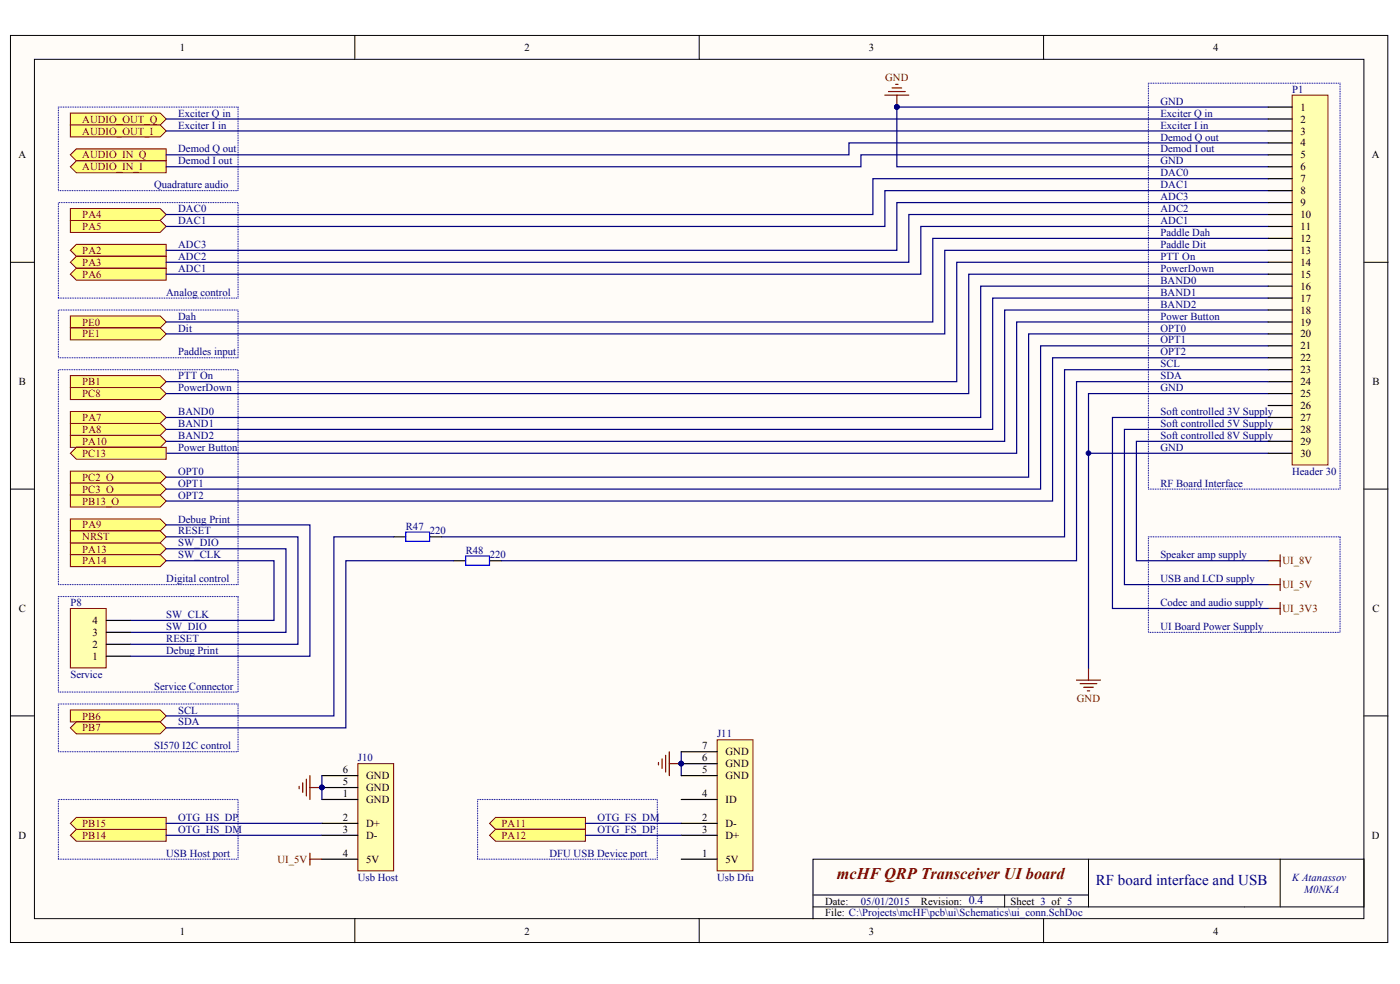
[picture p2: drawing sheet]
<svg xmlns="http://www.w3.org/2000/svg" width="288mm" height="202mm" viewBox="0 0 288 202" stroke-linecap="round" stroke-linejoin="round" font-family="sans-serif">
<g fill="#fffcf8" stroke="#000" stroke-width=".21">
<path d="M2.2 7.3h283.2v186.3h-283.2z"/>
<path d="M7.1 12.2h273.3v176.5h-273.3z"/>
</g>
<g fill="none" stroke="#000" stroke-width=".21">
<path d="M73 7.3v4.9M143.8 7.3v4.9M214.6 7.3v4.9M2.2 53.9h4.9M280.5 53.9h4.9M2.2 100.5h4.9M280.5 100.5h4.9M2.2 147.1h4.9M280.5 147.1h4.9M223.8 176.5v9.8M263.2 176.5v9.8M73 188.8v4.9"/>
<path d="M143.8 188.8v4.9M167.2 186.3h113.3v-9.8h-113.3v12.3M167.2 183.9h56.6M206.6 183.9v2.4M214.6 188.8v4.9"/>
</g>
<g fill="#ffff80" stroke="#800000" stroke-width=".21">
<path d="M100.7 169.1l1.2-1.2h18.5v2.5h-18.5z" fill-rule="evenodd"/>
<path d="M100.7 171.6l1.2-1.2h18.5v2.4h-18.5z" fill-rule="evenodd"/>
</g>
<path d="M140.1 154.4v4.9M120.4 169.1h19.7" fill="none" stroke="#000080" stroke-width=".25"/>
<path d="M147.5 152h7.3v26.9h-7.3z" fill="#ffffb0" stroke="#800000" stroke-width=".21"/>
<path d="M140.1 159.3h7.4M140.1 156.9h7.4M140.1 154.4h7.4M140.1 171.6h7.4M140.1 169.1h7.4M140.1 176.5h7.4M140.1 164.2h7.4" fill="none" stroke="#000" stroke-width=".25"/>
<circle cx="140.1" cy="156.9" r=".47" fill="#000080" stroke="#000080" stroke-width=".21"/>
<path d="M135.4 156.6v.5M136.1 155.9v2M136.9 155.2v3.4M137.6 154.4v4.9M137.6 156.9h2.5" fill="none" stroke="#800000" stroke-width=".25"/>
<path d="M98.2 176.5h37v-12.3h-37v12.3" fill="none" stroke="#0000b4" stroke-width=".25" stroke-dasharray="0 .3"/>
<g fill="#ffff80" stroke="#800000" stroke-width=".21">
<path d="M14.5 171.6l1.2-1.2h18.5v2.4h-18.5z" fill-rule="evenodd"/>
<path d="M14.5 169.1l1.2-1.2h18.5v2.5h-18.5z" fill-rule="evenodd"/>
</g>
<path d="M34.2 169.1h32M34.2 171.6h32" fill="none" stroke="#000080" stroke-width=".25"/>
<path d="M12 176.5h36.9v-12.3h-36.9v12.3" fill="none" stroke="#0000b4" stroke-width=".25" stroke-dasharray="0 .3"/>
<path d="M73.6 156.9h7.3v22h-7.3z" fill="#ffffb0" stroke="#800000" stroke-width=".21"/>
<path d="M66.2 159.3h7.4M66.2 169.1h7.4M66.2 171.6h7.4M66.2 164.2h7.4M66.2 176.5h7.4M66.2 161.8h7.4" fill="none" stroke="#000" stroke-width=".25"/>
<circle cx="66.2" cy="161.8" r=".47" fill="#000080" stroke="#000080" stroke-width=".21"/>
<path d="M66.2 159.3v4.9M120.4 171.6h19.7" fill="none" stroke="#000080" stroke-width=".25"/>
<path d="M63.7 159.3v4.9M61.5 161.5v.5M62.2 160.8v2M63 160.1v3.4M63.7 175.3v2.4M63.7 161.8h2.5M63.7 176.5h2.5" fill="none" stroke="#800000" stroke-width=".25"/>
<g fill="#ffff80" stroke="#800000" stroke-width=".21">
<path d="M14.5 31.8l1.2-1.2h18.5v2.4h-18.5z" fill-rule="evenodd"/>
<path d="M14.5 34.3l1.2-1.3h18.5v2.5h-18.5z" fill-rule="evenodd"/>
<path d="M14.5 23.2h18.4l1.3 1.2-1.3 1.3h-18.4z" fill-rule="evenodd"/>
<path d="M14.5 25.7h18.4l1.3 1.2-1.3 1.2h-18.4z" fill-rule="evenodd"/>
<path d="M14.5 64.9h18.4l1.3 1.2-1.3 1.3h-18.4z" fill-rule="evenodd"/>
<path d="M14.5 67.4h18.4l1.3 1.2-1.3 1.2h-18.4z" fill-rule="evenodd"/>
</g>
<path d="M48.9 22h-36.9v17.2h36.9v-17.2M48.9 73.5v-9.8h-36.9v9.8h36.9" fill="none" stroke="#0000b4" stroke-width=".25" stroke-dasharray="0 .3"/>
<g fill="#ffff80" stroke="#800000" stroke-width=".21">
<path d="M14.5 42.8h18.4l1.3 1.3-1.3 1.2h-18.4z" fill-rule="evenodd"/>
<path d="M14.5 51.4l1.2-1.2h18.5v2.5h-18.5z" fill-rule="evenodd"/>
<path d="M14.5 53.9l1.2-1.2h18.5v2.4h-18.5z" fill-rule="evenodd"/>
</g>
<path d="M12 61.2h36.9v-19.6h-36.9v19.6" fill="none" stroke="#0000b4" stroke-width=".25" stroke-dasharray="0 .3"/>
<g fill="#ffff80" stroke="#800000" stroke-width=".21">
<path d="M14.5 106.6h18.4l1.3 1.2-1.3 1.3h-18.4z" fill-rule="evenodd"/>
<path d="M14.5 77.2h18.4l1.3 1.2-1.3 1.2h-18.4z" fill-rule="evenodd"/>
<path d="M14.5 79.6h18.4l1.3 1.3-1.3 1.2h-18.4z" fill-rule="evenodd"/>
<path d="M14.5 111.5h18.4l1.3 1.2-1.3 1.3h-18.4z" fill-rule="evenodd"/>
<path d="M14.5 114h18.4l1.3 1.2-1.3 1.2h-18.4z" fill-rule="evenodd"/>
</g>
<path d="M48.9 120.1v-44.1h-36.9v44.1h36.9" fill="none" stroke="#0000b4" stroke-width=".25" stroke-dasharray="0 .3"/>
<path d="M14.5 45.3h18.4l1.3 1.2-1.3 1.2h-18.4z" fill-rule="evenodd" fill="#ffff80" stroke="#800000" stroke-width=".21"/>
<path d="M260.8 36.7h-81.3v7.4h-145.3M260.8 39.2h-78.9v7.3h-147.7M260.8 41.6h-76.4v9.8h-150.2M260.8 44.1h-73.9v9.8h-152.7" fill="none" stroke="#000080" stroke-width=".25"/>
<g fill="#ffff80" stroke="#800000" stroke-width=".21">
<path d="M14.5 56.3l1.2-1.2h18.5v2.5h-18.5z" fill-rule="evenodd"/>
<path d="M14.5 84.5h18.4l1.3 1.3-1.3 1.2h-18.4z" fill-rule="evenodd"/>
</g>
<path d="M260.8 46.5h-71.5v9.8h-155.1" fill="none" stroke="#000080" stroke-width=".25"/>
<g fill="#ffff80" stroke="#800000" stroke-width=".21">
<path d="M14.5 145.8h18.4l1.3 1.3-1.3 1.2h-18.4z" fill-rule="evenodd"/>
<path d="M14.5 149.5l1.2-1.2h17.2l1.3 1.2-1.3 1.3h-17.2z" fill-rule="evenodd"/>
</g>
<path d="M48.9 144.6h-36.9v9.8h36.9v-9.8" fill="none" stroke="#0000b4" stroke-width=".25" stroke-dasharray="0 .3"/>
<path d="M260.8 49h-69v17.1h-157.6M260.8 51.4h-66.5v17.2h-160.1" fill="none" stroke="#000080" stroke-width=".25"/>
<path d="M260.8 115.2h2.4M263.2 114v2.4M221.4 139.7h4.9M223.8 137.3v2.4M260.8 125h2.4M263.2 123.8v2.4M222.1 140.5h3.4M222.8 141.2h2M223.6 141.9h.5" fill="none" stroke="#800000" stroke-width=".25"/>
<path d="M14.5 87h18.4l1.3 1.2-1.3 1.2h-18.4z" fill-rule="evenodd" fill="#ffff80" stroke="#800000" stroke-width=".21"/>
<path d="M260.8 53.9h-64.1v24.5h-162.5M260.8 56.3h-61.6v24.6h-165M260.8 58.8h-59.1v27h-167.5M260.8 61.2h-56.7v27h-169.9" fill="none" stroke="#000080" stroke-width=".25"/>
<path d="M14.5 109.1h18.4l1.3 1.2-1.3 1.2h-18.4z" fill-rule="evenodd" fill="#ffff80" stroke="#800000" stroke-width=".21"/>
<path d="M48.9 122.5h-36.9v19.7h36.9v-19.7" fill="none" stroke="#0000b4" stroke-width=".25" stroke-dasharray="0 .3"/>
<path d="M34.2 107.8h29.5v27h-36.9M34.2 110.3h27.1v22.1h-34.5" fill="none" stroke="#000080" stroke-width=".25"/>
<g fill="#ffff80" stroke="#800000" stroke-width=".21">
<path d="M14.5 96.8h18.4l1.3 1.2-1.3 1.2h-18.4z" fill-rule="evenodd"/>
<path d="M14.5 99.2h18.4l1.3 1.3-1.3 1.2h-18.4z" fill-rule="evenodd"/>
</g>
<path d="M34.2 26.9h226.6M34.2 24.4h226.6M260.8 31.8h-83.8v2.5h-142.8M260.8 29.4h-86.2v2.4h-140.4M260.8 22h-76.4v12.3h76.4M260.8 68.6h-49.3v29.4h-177.3M260.8 71h-46.8v29.5h-179.8M223.8 93.1h37M260.8 90.7h-27.1v24.5h27.1M260.8 88.2h-29.6v31.9h29.6M260.8 80.9h-37v56.4M260.8 85.8h-32.1v39.2h32.1" fill="none" stroke="#000080" stroke-width=".25"/>
<path d="M181.9 19.5h5M182.7 18.8h3.4M183.4 18.1h2M184.2 17.3h.5M184.4 19.5v2.5M263.2 118.9v2.4M260.8 120.1h2.4" fill="none" stroke="#800000" stroke-width=".25"/>
<g fill="#000080" stroke="#000080" stroke-width=".21">
<circle cx="184.4" cy="22" r=".47"/>
<circle cx="223.8" cy="93.1" r=".47"/>
</g>
<path d="M275.5 17.1h-39.4v83.4h39.4v-83.4M275.5 110.3h-39.4v19.6h39.4v-19.6" fill="none" stroke="#0000b4" stroke-width=".25" stroke-dasharray="0 .3"/>
<path d="M14.5 89.4h18.4l1.3 1.3-1.3 1.2h-18.4z" fill-rule="evenodd" fill="#ffff80" stroke="#800000" stroke-width=".21"/>
<path d="M260.8 66.1h-51.8v27h-174.8M260.8 63.7h-54.2v27h-172.4M34.2 112.7h24.6v17.2h-32M34.2 115.2h22.1v12.3h-29.5" fill="none" stroke="#000080" stroke-width=".25"/>
<path d="M14.5 101.7h18.4l1.3 1.2-1.3 1.3h-18.4z" fill-rule="evenodd" fill="#ffff80" stroke="#800000" stroke-width=".21"/>
<path d="M260.8 73.5h-44.4v29.4h-182.2" fill="none" stroke="#000080" stroke-width=".25"/>
<path d="M14.5 125h7.3v12.2h-7.3z" fill="#ffffb0" stroke="#800000" stroke-width=".21"/>
<path d="M21.9 134.8h4.9M21.9 132.4h4.9M21.9 129.9h4.9M21.9 127.5h4.9" fill="none" stroke="#000" stroke-width=".25"/>
<path d="M265.7 19.5h7.4v76h-7.4z" fill="#ffffb0" stroke="#800000" stroke-width=".21"/>
<g fill="none" stroke="#000" stroke-width=".25">
<path d="M260.8 22h4.9M260.8 24.4h4.9M260.8 26.9h4.9M260.8 29.4h4.9M260.8 31.8h4.9M260.8 34.3h4.9M260.8 36.7h4.9M260.8 39.2h4.9M260.8 41.6h4.9M260.8 44.1h4.9M260.8 46.5h4.9M260.8 49h4.9"/>
<path d="M260.8 51.4h4.9M260.8 53.9h4.9M260.8 56.3h4.9M260.8 58.8h4.9M260.8 61.2h4.9M260.8 63.7h4.9M260.8 66.1h4.9M260.8 68.6h4.9M260.8 71h4.9M260.8 73.5h4.9M260.8 76h4.9M260.8 78.4h4.9"/>
<path d="M260.8 80.9h4.9M260.8 83.3h4.9M260.8 85.8h4.9M260.8 88.2h4.9M260.8 90.7h4.9M260.8 93.1h4.9"/>
</g>
<path d="M14.5 93.1l1.2-1.2h18.5v2.4h-18.5z" fill-rule="evenodd" fill="#ffff80" stroke="#800000" stroke-width=".21"/>
<path d="M81 110.3h2.4M88.4 110.3h2.4M93.3 115.2h2.4M100.7 115.2h2.4" fill="none" stroke="#000" stroke-width=".25"/>
<path d="M83.4 109.3h4.9v1.9h-4.9zM95.7 114.2h4.9v1.9h-4.9z" fill="none" stroke="#00f" stroke-width=".25"/>
<path d="M260.8 76h-41.9v34.3h-128.1M260.8 78.4h-39.4v36.8h-118.3M81 110.3h-12.3v36.8h-34.5M93.3 115.2h-22.2v34.3h-36.9" fill="none" stroke="#000080" stroke-width=".25"/>
<text font-size="3.3" fill="#800000" x="172.1" y="180.7">mcHF QRP Transceiver UI board</text>
<text font-size="3.1" fill="#000080" x="225.3" y="181.7">RF board interface and USB</text>
<g font-size="2.2">
<text x="37" y="10.5">1</text>
<text x="107.8" y="10.5">2</text>
<text x="178.6" y="10.5">3</text>
<text x="249.4" y="10.5">4</text>
<text x="267.4" y="22.8">1</text>
<text x="267.4" y="25.2">2</text>
<text x="267.4" y="27.6">3</text>
<text x="3.8" y="32.5">A</text>
<text x="267.4" y="30.1">4</text>
<text x="267.4" y="32.5">5</text>
<text x="267.4" y="35">6</text>
<text x="282.1" y="32.5">A</text>
<text x="267.4" y="37.5">7</text>
<text x="267.4" y="39.9">8</text>
<text x="267.4" y="42.4">9</text>
<text x="267.4" y="44.8">10</text>
<text x="267.4" y="47.3">11</text>
<text x="267.4" y="49.7">12</text>
<text x="267.4" y="52.2">13</text>
<text x="267.4" y="54.6">14</text>
<text x="267.4" y="57.1">15</text>
<text x="267.4" y="59.5">16</text>
<text x="267.4" y="62">17</text>
<text x="267.4" y="64.4">18</text>
<text x="267.4" y="66.9">19</text>
<text x="267.4" y="69.3">20</text>
<text x="267.4" y="71.8">21</text>
<text x="267.4" y="74.2">22</text>
<text x="267.4" y="76.7">23</text>
<text x="3.9" y="79.2">B</text>
<text x="267.4" y="79.2">24</text>
<text x="267.4" y="81.6">25</text>
<text x="282.2" y="79.2">B</text>
<text x="267.4" y="84.1">26</text>
<text x="267.4" y="86.5">27</text>
<text x="267.4" y="88.9">28</text>
<text x="267.4" y="91.4">29</text>
<text x="267.4" y="93.9">30</text>
<text x="3.9" y="125.7">C</text>
<text x="282.2" y="125.7">C</text>
<text x="19" y="130.6">3</text>
<text x="19" y="128.2">4</text>
<text x="19" y="135.6">1</text>
<text x="19" y="133.1">2</text>
<text x="144.4" y="154">7</text>
<text x="149.2" y="155.2">GND</text>
<text x="70.5" y="161.3">5</text>
<text x="70.5" y="158.9">6</text>
<text x="75.3" y="160.1">GND</text>
<text x="144.4" y="158.9">5</text>
<text x="144.4" y="156.4">6</text>
<text x="149.2" y="160.1">GND</text>
<text x="149.2" y="157.6">GND</text>
<text x="70.5" y="163.8">1</text>
<text x="75.3" y="165">GND</text>
<text x="75.3" y="162.5">GND</text>
<text x="144.4" y="163.8">4</text>
<text x="149.2" y="165">ID</text>
<text x="3.8" y="172.4">D</text>
<text x="70.5" y="168.6">2</text>
<text x="70.5" y="171.1">3</text>
<text x="75.3" y="169.9">D+</text>
<text x="75.3" y="172.4">D-</text>
<text x="144.4" y="171.1">3</text>
<text x="144.4" y="168.6">2</text>
<text x="149.2" y="172.4">D+</text>
<text x="149.2" y="169.9">D-</text>
<text x="282.1" y="172.4">D</text>
<text x="70.5" y="176">4</text>
<text x="75.3" y="177.3">5V</text>
<text x="144.4" y="176">1</text>
<text x="149.2" y="177.3">5V</text>
<text x="169.6" y="185.8">Date:</text>
<text x="189.4" y="185.8">Revision: 0.4</text>
<text x="207.8" y="185.8">Sheet 3 of 5</text>
<text x="37" y="192">1</text>
<text x="107.8" y="192">2</text>
<text x="169.6" y="188.3">File: C:\Projects\mcHF\pcb\ui\Schematics\ui_conn.SchDoc</text>
<text x="178.6" y="192">3</text>
<text x="249.4" y="192">4</text>
</g>
<g font-size="2.2" fill="#800000">
<text x="182" y="16.6">GND</text>
<text x="16.9" y="25.2">AUDIO_OUT_Q</text>
<text x="16.9" y="27.6">AUDIO_OUT_I</text>
<text x="16.9" y="32.5">AUDIO_IN_Q</text>
<text x="16.9" y="35">AUDIO_IN_I</text>
<text x="16.9" y="44.8">PA4</text>
<text x="16.9" y="47.3">PA5</text>
<text x="16.9" y="52.2">PA2</text>
<text x="16.9" y="54.6">PA3</text>
<text x="16.9" y="57.1">PA6</text>
<text x="16.9" y="66.9">PE0</text>
<text x="16.9" y="69.3">PE1</text>
<text x="16.9" y="79.2">PB1</text>
<text x="16.9" y="81.6">PC8</text>
<text x="16.9" y="86.5">PA7</text>
<text x="16.9" y="88.9">PA8</text>
<text x="16.9" y="91.4">PA10</text>
<text x="16.9" y="93.9">PC13</text>
<text x="16.9" y="98.8">PC2_O</text>
<text x="16.9" y="101.2">PC3_O</text>
<text x="16.9" y="103.7">PB13_O</text>
<text x="16.9" y="108.6">PA9</text>
<text x="16.9" y="113.5">PA13</text>
<text x="16.9" y="111">NRST</text>
<text x="16.9" y="116">PA14</text>
<text x="263.7" y="116">UI_8V</text>
<text x="263.7" y="125.7">UI_3V3</text>
<text x="263.7" y="120.8">UI_5V</text>
<text x="16.9" y="147.8">PB6</text>
<text x="221.4" y="144.1">GND</text>
<text x="16.9" y="150.3">PB7</text>
<text x="16.9" y="172.4">PB14</text>
<text x="16.9" y="169.9">PB15</text>
<text x="103.1" y="169.9">PA11</text>
<text x="103.1" y="172.4">PA12</text>
<text x="57.1" y="177.3">UI_5V</text>
</g>
<g font-size="2.2" fill="#000080">
<text x="36.6" y="24">Exciter Q in</text>
<text x="238.6" y="21.5">GND</text>
<text x="238.6" y="24">Exciter Q in</text>
<text x="265.7" y="19.1">P1</text>
<text x="36.6" y="26.4">Exciter I in</text>
<text x="238.6" y="26.4">Exciter I in</text>
<text x="238.6" y="28.9">Demod Q out</text>
<text x="36.6" y="31.3">Demod Q out</text>
<text x="36.6" y="33.8">Demod I out</text>
<text x="238.6" y="33.8">GND</text>
<text x="238.6" y="31.3">Demod I out</text>
<text x="31.7" y="38.7">Quadrature audio</text>
<text x="238.6" y="36.3">DAC0</text>
<text x="238.6" y="38.7">DAC1</text>
<text x="238.6" y="41.1">ADC3</text>
<text x="36.6" y="43.6">DAC0</text>
<text x="36.6" y="46">DAC1</text>
<text x="238.6" y="43.6">ADC2</text>
<text x="238.6" y="46">ADC1</text>
<text x="36.6" y="50.9">ADC3</text>
<text x="36.6" y="53.4">ADC2</text>
<text x="238.6" y="50.9">Paddle Dit</text>
<text x="238.6" y="48.5">Paddle Dah</text>
<text x="238.6" y="53.4">PTT On</text>
<text x="36.6" y="55.9">ADC1</text>
<text x="238.6" y="55.9">PowerDown</text>
<text x="238.6" y="58.3">BAND0</text>
<text x="34.2" y="60.8">Analog control</text>
<text x="36.6" y="65.7">Dah</text>
<text x="238.6" y="60.8">BAND1</text>
<text x="238.6" y="63.2">BAND2</text>
<text x="238.6" y="65.7">Power Button</text>
<text x="36.6" y="68.1">Dit</text>
<text x="238.6" y="68.1">OPT0</text>
<text x="238.6" y="70.6">OPT1</text>
<text x="36.6" y="73">Paddles input</text>
<text x="36.6" y="77.9">PTT On</text>
<text x="238.6" y="75.5">SCL</text>
<text x="238.6" y="77.9">SDA</text>
<text x="238.6" y="73">OPT2</text>
<text x="36.6" y="80.4">PowerDown</text>
<text x="238.6" y="80.4">GND</text>
<text x="36.6" y="85.3">BAND0</text>
<text x="36.6" y="87.7">BAND1</text>
<text x="238.6" y="85.3">Soft controlled 3V Supply</text>
<text x="238.6" y="87.7">Soft controlled 5V Supply</text>
<text x="36.6" y="90.2">BAND2</text>
<text x="36.6" y="92.6">Power Button</text>
<text x="238.6" y="92.6">GND</text>
<text x="238.6" y="90.2">Soft controlled 8V Supply</text>
<text x="36.6" y="97.6">OPT0</text>
<text x="36.6" y="100">OPT1</text>
<text x="238.6" y="100">RF Board Interface</text>
<text x="265.7" y="97.6">Header 30</text>
<text x="36.6" y="102.5">OPT2</text>
<text x="36.6" y="107.3">Debug Print</text>
<text x="36.6" y="109.8">RESET</text>
<text x="36.6" y="112.2">SW_DIO</text>
<text x="83.4" y="108.8">R47</text>
<text x="88.4" y="109.8">220</text>
<text x="95.8" y="113.7">R48</text>
<text x="34.2" y="119.6">Digital control</text>
<text x="36.6" y="114.7">SW_CLK</text>
<text x="100.7" y="114.7">220</text>
<text x="238.6" y="114.7">Speaker amp supply</text>
<text x="238.6" y="119.6">USB and LCD supply</text>
<text x="14.5" y="124.5">P8</text>
<text x="238.6" y="124.5">Codec and audio supply</text>
<text x="34.2" y="127">SW_CLK</text>
<text x="34.2" y="129.4">SW_DIO</text>
<text x="34.2" y="131.9">RESET</text>
<text x="238.6" y="129.4">UI Board Power Supply</text>
<text x="34.2" y="134.3">Debug Print</text>
<text x="14.5" y="139.2">Service</text>
<text x="31.7" y="141.7">Service Connector</text>
<text x="36.6" y="146.6">SCL</text>
<text x="36.6" y="149">SDA</text>
<text x="31.7" y="154">SI570 I2C control</text>
<text x="147.4" y="151.5">J11</text>
<text x="73.6" y="156.4">J10</text>
<text x="36.6" y="168.6">OTG_HS_DP</text>
<text x="36.6" y="171.1">OTG_HS_DM</text>
<text x="122.8" y="171.1">OTG_FS_DP</text>
<text x="122.8" y="168.6">OTG_FS_DM</text>
<text x="34.2" y="176">USB Host port</text>
<text x="113" y="176">DFU USB Device port</text>
<text x="73.6" y="180.9">Usb Host</text>
<text x="147.4" y="180.9">Usb Dfu</text>
<text x="177" y="185.8">05/01/2015</text>
<text x="265.7" y="180.9">K Atanassov</text>
<text x="268.1" y="183.4">M0NKA</text>
</g>
</svg>
